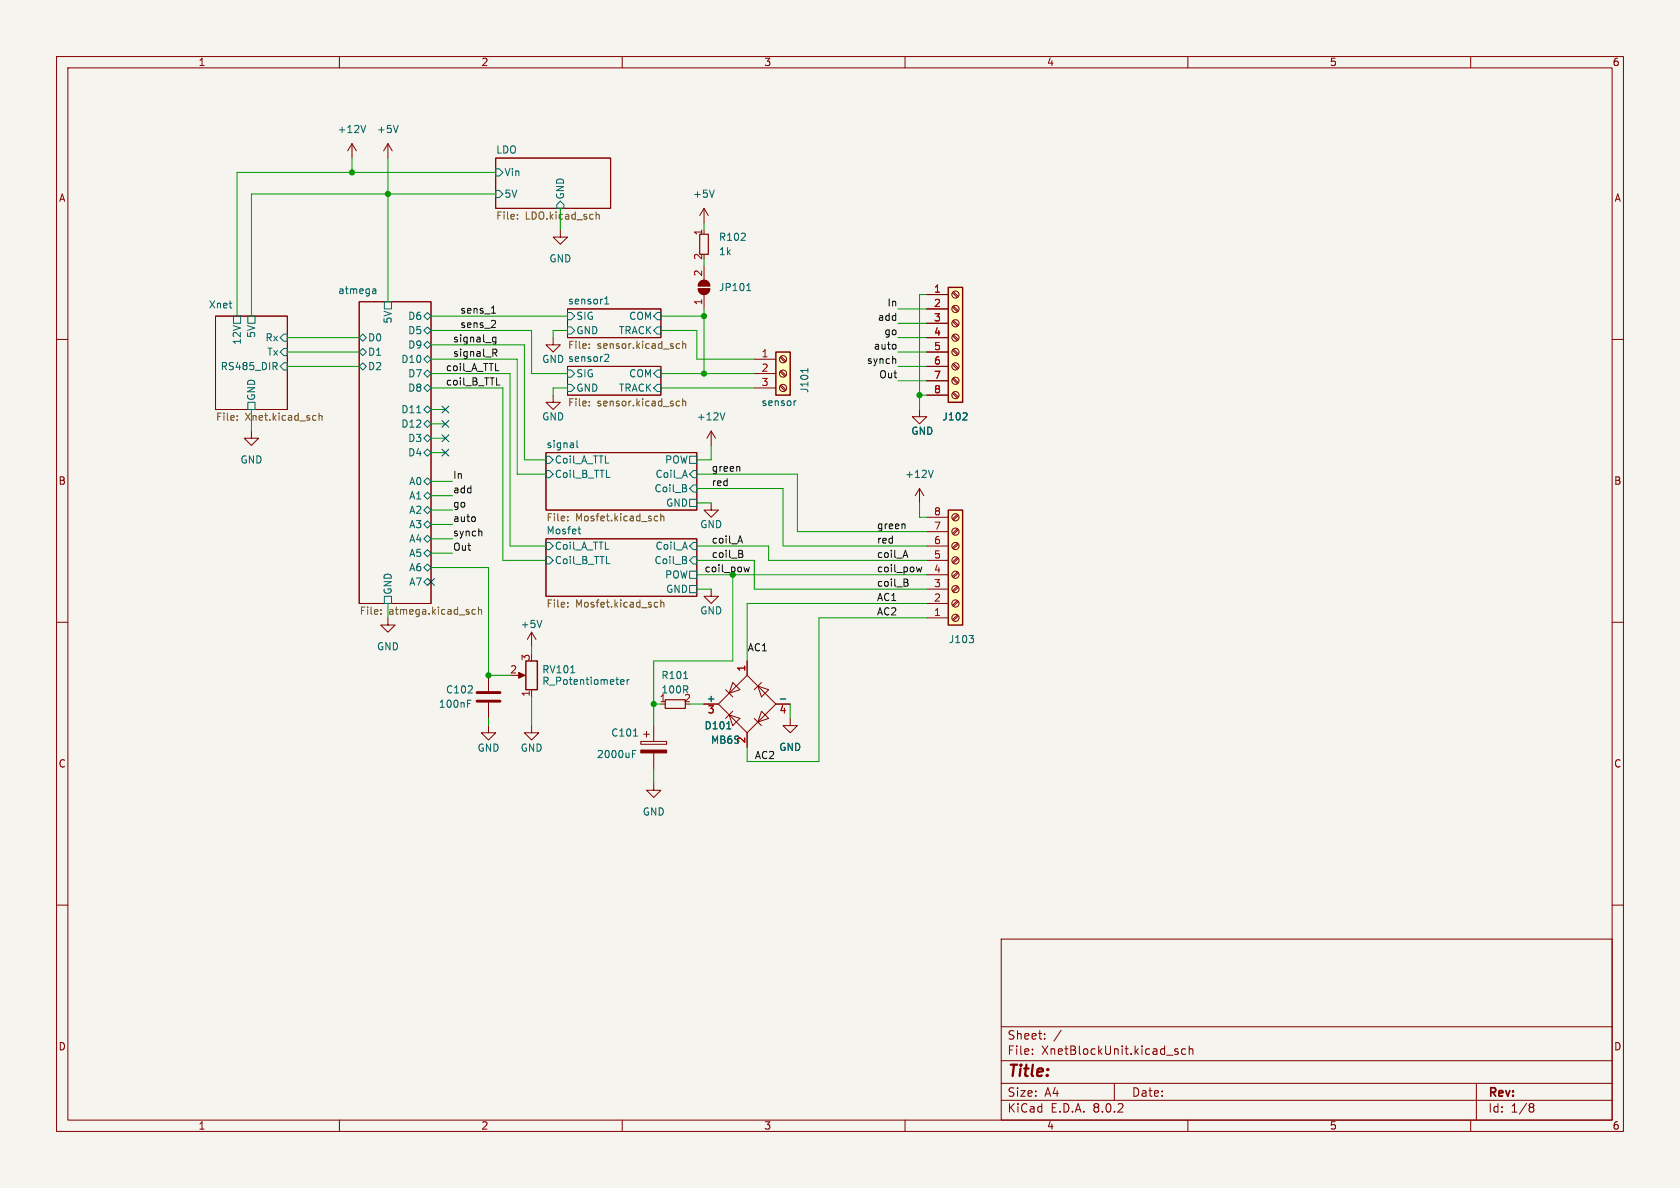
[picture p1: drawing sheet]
<svg xmlns="http://www.w3.org/2000/svg" width="297mm" height="210mm" viewBox="0 0 297 210" stroke-linecap="round" stroke-linejoin="round" font-family="sans-serif">
<path d="M0 0h297v210h-297z" fill="#f5f4ef" stroke="#f5f4ef" stroke-width=".18"/>
<g fill="none" stroke="#840000" stroke-width=".18">
<path d="M10 10h277v190h-277zM12 12h273v186h-273zM60 10v2M110 10v2M160 10v2M210 10v2M260 10v2M87.6 27.9h20.3v8.9h-20.3zM124.5 36.8l-.8 1.3M124.5 36.8v2.6M124.5 36.8l.7 1.3M10 60h2"/>
<path d="M38.1 55.9h12.7v16.5h-12.7zM63.5 53.3h12.7v53.4h-12.7zM100.3 54.6h16.5v5.1h-16.5zM285 60h2M44.4 76.2v1.3h1.3l-1.3 1.2-1.2-1.2h1.2M100.3 64.8h16.5v5.1h-16.5zM125.7 76.2l-.7 1.3M125.7 76.2v2.5M125.7 76.2l.8 1.3M96.5 95.3h26.7v10.1h-26.7zM96.5 80h26.7v10.2h-26.7zM10 110h2"/>
<path d="M68.6 109.2v1.3h1.2l-1.2 1.3-1.3-1.3h1.3M91.4 119.4h1.1M94 111.8v2.5M94 111.8l-.8 1.2M94 111.8l.7 1.2M132.1 116.8v2.6M285 110h2M94 128.3v1.2h1.2l-1.2 1.3-1.3-1.3h1.3M94 121.9v1.3M115.6 138.4v1.3h1.2l-1.2 1.3-1.3-1.3h1.3M124.5 124.5h2.5M127 124.5l5.1-5.1 5.1 5.1-5.1 5z"/>
<path d="M128.3 121.9l1.2 1.3M128.9 126.4l1.9 .6-1.3 1.3zM129.5 120.7l1.3 1.2-1.9 .7zM129.5 125.7l-1.2 1.3M132.1 129.5v2.6M133.3 127l1.3 1.3M134 121.3l1.9 .6-1.3 1.3zM134.6 125.7l1.3 1.3-1.9 .6zM134.6 120.7l-1.3 1.2M137.2 124.5h2.5M139.7 127v1.3h1.3l-1.3 1.2-1.3-1.2h1.3M10 160h2"/>
<path d="M285 160h2M177 166h108v32h-108zM60 198v2M110 198v2M160 198v2M177 194.5h108M177 191.5h108M177 187.5h108M177 181.5h108M182.5 186.3v.1M182.5 185.5v.1M184.7 183.6v.1"/>
<path d="M184.7 182.8v.1M187.6 182.1l-1.3 2M197 191.5v3M208.2 185.5l-.3-.1-.2 .2v.2l.5 .2v.3h-.5M209.6 185.5l-.4-.1-.3 .3v.4l.1 .2h.6M210 198v2M210.2 185.5l.3-.1 .3 .1 .1 .9M210.2 184.9v1.5M260 198v2M261 191.5v6.5M270.6 195.1h.3l.3 .3-.3 .3M270.6 195.7h.3"/>
<path d="M270.9 195.7l.2 .2 .1 .4-.3 .3h-.3"/>
</g>
<g fill="none" stroke="#006464" stroke-width=".18">
<path d="M87.6 29.8h.7l.6 .7-.6 .6h-.7zM87.6 33.7h.7l.6 .6-.6 .6h-.7zM99.1 35.6l.6 .6v.6h-1.3v-.6zM126.3 33.6l-.4 1.3M41.3 55.9h1.2v1.3h-1.2zM43.8 55.9h1.3v1.3h-1.3zM50.2 59.1h.6v1.2h-.6l-.7-.6zM63.5 59.7l.6-.6 .7 .6-.7 .6zM66 51.1h.3l.1 .1v.7M66.4 51.8l-.4 .1M66.4 51.4h-.4M67.9 53.3h1.3v1.3h-1.3z"/>
<path d="M74.9 55.9l.7-.7 .6 .7-.6 .6zM74.9 58.4l.7-.6 .6 .6-.6 .7zM100.3 57.8h.7l.6 .6-.6 .7h-.7zM100.3 55.2h.7l.6 .7-.6 .6h-.7zM106.9 53.7h.7M106.9 52.8l.4-.3v1.2M116.2 55.2h.6v1.3h-.6l-.6-.6zM116.2 57.8h.6v1.3h-.6l-.6-.7zM43.8 71.1h1.3v1.3h-1.3zM48.6 64.7l.4 .6M48.9 64.1l.1 .2-.1 .4M50.2 61.6h.6v1.3h-.6l-.7-.7z"/>
<path d="M50.2 64.1h.6v1.3h-.6l-.7-.6zM63.5 62.2l.6-.6 .7 .6-.7 .7zM63.5 64.8l.6-.7 .7 .7-.7 .6zM73.7 73h.7M74.9 66l.7-.6 .6 .6-.6 .7zM74.9 77.5l.7-.7 .6 .7-.6 .6zM74.9 61l.7-.7 .6 .7-.6 .6zM74.9 68.6l.7-.7 .6 .7-.6 .6zM75.6 74.3l.6 .6-.6 .7-.7-.7zM75.6 71.8l.6 .6-.6 .6-.7-.6zM75.6 62.9l.6 .6-.6 .6-.7-.6zM100.3 67.9h.7l.6 .7-.6 .6h-.7z"/>
<path d="M100.3 65.4h.7l.6 .6-.6 .7h-.7zM102 77.9v1.1l.2 .1M107.6 62.7v.5l-.8 .7h.8M116.2 65.4h.6v1.3h-.6l-.6-.7zM116.2 67.9h.6v1.3h-.6l-.6-.6zM128.1 73l-.4 1.2M74.9 80l.7-.6 .6 .6-.6 .6zM74.9 95.3l.7-.7 .6 .7-.6 .6zM74.9 85.1l.7-.6 .6 .6-.6 .6zM74.9 92.7l.7-.6 .6 .6-.6 .6zM74.9 87.6l.7-.6 .6 .6-.6 .7zM75.6 97.2l.6 .6-.6 .6-.7-.6z"/>
<path d="M75.6 89.5l.6 .7-.6 .6-.7-.6zM96.5 98.4h.7l.6 .7-.6 .6h-.7zM96.5 95.9h.7l.6 .6-.6 .7h-.7zM96.5 83.2h.7l.6 .6-.6 .7h-.7zM96.5 80.6h.7l.6 .7-.6 .6h-.7zM102.2 93.5h.5M102.4 94.2l.3 .2M121.3 99.1v.4M121.3 86.4v.4M121.9 96.5l.7-.6h.6v1.3h-.6zM121.9 88.3h1.3v1.2h-1.3zM121.9 83.8l.7-.6h.6v1.3h-.6z"/>
<path d="M121.9 80.6h1.3v1.3h-1.3zM122.6 98.4h.6v1.3h-.6l-.7-.6zM122.6 85.7h.6v1.3h-.6l-.7-.6zM67.9 105.4h1.3v1.3h-1.3zM74.9 102.9l.7-.7 .6 .7-.6 .6zM74.9 100.3l.7-.6 .6 .6-.6 .7zM95.8 109.7l-.4 1.2M100.9 118.9h.7M121.9 103.5h1.3v1.3h-1.3zM121.9 101h1.3v1.2h-1.3zM109.7 120.6l.6-.2v-.2l-.4-.1-.2 .2 .1 .6h.5M110.9 120.1v.9"/>
<path d="M111.2 120.1l-.3 .3M128.5 128.8h.7M137.9 123.6h1"/>
</g>
<g fill="none" stroke="#725600" stroke-width=".18">
<path d="M91.5 38.6v.1M91.5 38v.1M105.4 37.5v1.2M105.4 38l.2-.1 .3 .1v.7M41.9 74.2v.1M41.9 73.5v.1M55.7 73.5h.2M55.9 74.2l-.2 .1M56.4 73v1.3M56.4 73.6l.2-.1h.3v.8M104.2 61.5v.1M104.2 60.8v.1"/>
<path d="M104.2 71v.1M104.2 71.6v.2M119.7 61.5h.4M119.7 60.8h.4M119.7 71.7h.4M119.7 71h.4M120.7 60.9l.2-.1h.3v.8M120.7 60.3v1.3M120.7 70.5v1.3M120.7 71l.2-.1 .3 .1v.8M100.4 91.3v.1M100.4 92v.1"/>
<path d="M115.8 92h.5M115.8 91.3h.5M116.8 90.8v1.3M116.8 91.4l.2-.2 .3 .1 .1 .8M67.3 108.5v.1M67.3 107.8v.1M83.4 108.3l.3 .3 .3-.1M84 107.8l-.3-.1-.3 .3M84.6 107.9l.2-.2 .3 .1v.8M84.6 107.3v1.3M100.4 107.2v.1M100.4 106.5v.2"/>
<path d="M115.8 107.3h.5M115.8 106.5h.5M116.8 106.6l.2-.1h.3l.1 .8M116.8 106v1.3"/>
</g>
<path d="M91.7 118.9l1.1 .5-1.1 .5z" fill="#840000" stroke="#840000" stroke-width=".18"/>
<path d="M93 116.8h2v5.1h-2z" fill="none" stroke="#840000" stroke-width=".25"/>
<path d="M123.7 41.4h1.5v3.6h-1.5z" fill="none" stroke="#840000" stroke-width=".2"/>
<path d="M167.6 90.2h2.6v20.3h-2.6z" fill="#ffffc2"/>
<path d="M167.6 90.2h2.6v20.3h-2.6z" fill="none" stroke="#840000" stroke-width=".25"/>
<g fill="none" stroke="#840000" stroke-width=".18">
<path d="M97.8 59.7v1.3h1.3l-1.3 1.2-1.3-1.2h1.3M99.1 40.6v1.3h1.2l-1.2 1.3-1.3-1.3h1.3M97.8 69.9v1.2h1.3l-1.3 1.3-1.3-1.3h1.3M125.7 88.9v1.3h1.3l-1.3 1.2-1.2-1.2h1.2M162.6 86.4l-.8 1.2M162.6 86.4v2.5M162.6 86.4l.7 1.2M163.8 99.1h3.8M163.8 96.5h3.8M163.8 94h3.8M163.8 91.4h3.8M169.2 90.9l-.8 .9"/>
<path d="M169.2 93.5l-.8 .8M169.2 96l-.8 .9M169.2 98.6l-.8 .8M169.4 91.1l-.8 .8M169.4 93.6l-.8 .9M169.4 96.2l-.8 .8M169.4 98.7l-.8 .9M86.4 119.4v2.8M125.7 104.1v1.3h1.3l-1.3 1.3-1.2-1.3h1.2M163.8 109.2h3.8M163.8 106.7h3.8M163.8 104.1h3.8"/>
<path d="M163.8 101.6h3.8M169.2 101.1l-.8 .8M169.2 103.6l-.8 .9M169.2 106.2l-.8 .8M169.2 108.7l-.8 .9M169.4 101.3l-.8 .8M169.4 103.8l-.8 .8M169.4 106.3l-.8 .9M169.4 108.9l-.8 .8M86.4 128.3v1.2h1.2l-1.2 1.3-1.3-1.3h1.3M86.4 124.2v2.8M113.3 131.1h4.6v.5h-4.6z"/>
<path d="M113.8 129.8h1M114.3 129.3v1M115.6 128.3v2.8M115.6 133.1v2.8"/>
<circle cx="168.9" cy="91.4" r=".63"/>
<circle cx="168.9" cy="99.1" r=".63"/>
<circle cx="168.9" cy="94" r=".63"/>
<circle cx="168.9" cy="96.5" r=".63"/>
<circle cx="168.9" cy="104.1" r=".63"/>
<circle cx="168.9" cy="106.7" r=".63"/>
<circle cx="168.9" cy="101.6" r=".63"/>
<circle cx="168.9" cy="109.2" r=".63"/>
</g>
<path d="M165 83.1l-.4 1.3M120.9 120h.7M171.3 112.3h.8l-.4 .5M172 112.9l.1 .2-.1 .4M82.7 124.4h.4M82.7 123.8h.6M111.8 133.3h.4M111.8 132.7h.6M112 130.1h.7" fill="none" stroke="#006464" stroke-width=".18"/>
<path d="M113.3 132.6h4.6v.5h-4.6z" fill="#840000" stroke="#840000" stroke-width=".18"/>
<path d="M84.3 122.4h4.1M84.3 124h4.1" fill="none" stroke="#840000" stroke-width=".51"/>
<path d="M117.6 123.7h3.6v1.5h-3.6z" fill="none" stroke="#840000" stroke-width=".2"/>
<path d="M137.2 62.2h2.5v7.7h-2.5z" fill="#ffffc2"/>
<path d="M137.2 62.2h2.5v7.7h-2.5z" fill="none" stroke="#840000" stroke-width=".25"/>
<g fill="none" stroke="#840000" stroke-width=".18">
<path d="M62.2 25.4l-.7 1.3M62.2 25.4v2.5M62.2 25.4l.8 1.3M68.6 25.4l-.8 1.3M68.6 25.4v2.5M68.6 25.4l.7 1.3M133.3 63.5h3.9M133.3 66h3.9M133.3 68.6h3.9M137.9 68.2l.9 .9M137.9 65.7l.9 .8M137.9 63.2l.9 .8"/>
<path d="M138.1 68.1l.8 .8M138.1 65.5l.8 .9M138.1 63l.8 .8M162.6 72.4v1.3h-1.3l1.3 1.2 1.2-1.2h-1.2"/>
<circle cx="138.4" cy="63.5" r=".63"/>
<circle cx="138.4" cy="68.6" r=".63"/>
<circle cx="138.4" cy="66" r=".63"/>
</g>
<path d="M64.6 22.2l-.4 1.2M70.4 22.2l-.4 1.2M140.7 70.9l-.3 .1M142.8 65.1v.7" fill="none" stroke="#006464" stroke-width=".18"/>
<path d="M167.6 50.8h2.6v20.3h-2.6z" fill="#ffffc2"/>
<path d="M167.6 50.8h2.6v20.3h-2.6z" fill="none" stroke="#840000" stroke-width=".25"/>
<g fill="none" stroke="#840000" stroke-width=".18">
<path d="M123.4 51.1h2.1a1.02 1.02 0 0 1-1 1 1.02 1.02 0 0 1-1.1-1zM123.7 49.8a1.02 1.02 0 0 1 1.1-.2 1.02 1.02 0 0 1 .7 .9h-2.1zM124.5 47v2.5M124.5 52.1v2.5M163.8 52.1h3.8M163.8 54.6h3.8M163.8 57.2h3.8M163.8 59.7h3.8M168.4 59.4l.8 .8M168.4 56.8l.8 .9M168.4 54.3l.8 .8M168.4 51.7l.8 .9"/>
<path d="M168.6 59.2l.8 .8M168.6 56.6l.8 .9M168.6 54.1l.8 .8M168.6 51.6l.8 .8M163.8 62.2h3.8M163.8 64.8h3.8M163.8 67.3h3.8M163.8 69.9h3.8M168.4 69.5l.8 .9M168.4 67l.8 .8M168.4 64.4l.8 .9M168.4 61.9l.8 .8"/>
<path d="M168.6 69.3l.8 .9M168.6 66.8l.8 .8M168.6 64.3l.8 .8M168.6 61.7l.8 .9M132.1 116.8v2.6M124.5 124.5h2.5M132.1 129.5v2.6M137.2 124.5h2.5"/>
<circle cx="168.9" cy="54.6" r=".63"/>
<circle cx="168.9" cy="57.1" r=".63"/>
<circle cx="168.9" cy="59.7" r=".63"/>
<circle cx="168.9" cy="52.1" r=".63"/>
<circle cx="168.9" cy="69.8" r=".63"/>
<circle cx="168.9" cy="64.8" r=".63"/>
<circle cx="168.9" cy="62.2" r=".63"/>
<circle cx="168.9" cy="67.3" r=".63"/>
</g>
<path d="M132 51.4h.7M132.3 50.3l.1-.2v1.3M170.8 73l.2 .2-.1 .3-.7 .7h.8M128.5 128.8h.7M137.9 123.6h1" fill="none" stroke="#006464" stroke-width=".18"/>
<g fill="#840000" stroke="#840000" stroke-width=".18">
<path d="M123.4 51.1h2.1a1.02 1.02 0 0 1-1 1 1.02 1.02 0 0 1-1.1-1z"/>
<path d="M123.7 49.8a1.02 1.02 0 0 1 1.1-.2 1.02 1.02 0 0 1 .7 .9h-2.1z"/>
</g>
<g fill="none" stroke="#0f0f0f" stroke-width=".18">
<path d="M86.9 55.4h.7M87.5 56.7l.1 .2-.1 .3-.7 .7h.8M87.7 59.6v1l-.3 .3-.3-.1M87.7 59.7l-.4-.1-.2 .2M87.1 60.2l.2 .2h.4M87.1 61.7h.5l.3 .3-.2 .3-.6 .1M87.4 62.4l.5 .6M87.8 68.1h.6M158.3 63.5v.8M158.3 61v.6M84 91.5v.6M85.1 94l.1 .7"/>
<path d="M130.5 95.6h.7M130.7 82.5l.1 .8M130.8 94.7l.5 1.3M131 97.3l.3 .2-.3 .4 .3 .2v.3l-.2 .1M159.8 98.2h.6M159.9 92.7l.1 .8M160.1 97.3l.4 1.2M132.5 100.2l-.3 .9-.2-.6-.2 .6M160.2 102.4l.3 .2-.3 .4 .3 .2v.3l-.2 .1M163 100.2l-.3 .9-.2-.6-.3 .6"/>
</g>
<g fill="none" stroke="#009600" stroke-width=".18">
<path d="M62.2 27.9v2.6M68.6 27.9v25.4M87.6 34.3h-43.2v21.6M87.6 30.5h-45.7v25.4M99.1 36.8v3.8M124.5 39.4v1.2M50.8 59.7h12.7M76.2 58.4h17.8v7.6h6.3M76.2 55.9h24.1M100.3 58.4h-2.5v1.3M116.8 58.4h6.4v5.1h10.1M116.8 55.9h7.7"/>
<path d="M124.5 45.7v1.3M124.5 54.6v11.4M158.7 59.7h5.1M158.7 54.6h5.1M158.7 57.2h5.1M163.8 52.1h-1.2v20.3M44.4 72.4v3.8M50.8 62.2h12.7M50.8 64.8h12.7M76.2 66h14v30.5h6.3M76.2 61h16.5v20.3h3.8M76.2 68.6h12.7v30.5h7.6"/>
<path d="M76.2 63.5h15.2v20.3h5.1M76.2 77.5h2.5M76.2 74.9h2.5M76.2 72.4h2.5M100.3 68.6h-2.5v1.3M116.8 66h16.5M116.8 68.6h16.5M125.7 78.7v2.6h-2.5M158.7 62.2h5.1M158.7 64.8h5.1M158.7 67.3h5.1M162.6 69.9h1.2"/>
<path d="M76.2 92.7h3.8M76.2 85.1h3.8M76.2 87.6h3.8M76.2 90.2h3.8M76.2 95.3h3.8M76.2 97.8h3.8M76.2 80h2.5M123.2 96.5h12.7v2.6h27.9M123.2 86.4h15.2v10.1h25.4M123.2 99.1h10.1v5h30.5M123.2 83.8h17.8v10.2h22.8M123.2 88.9h2.5"/>
<path d="M162.6 88.9v2.5h1.2M68.6 106.7v2.5M76.2 100.3h10.2v19.1h3.8M94 114.3v1.3M123.2 104.1h2.5M123.2 101.6h40.6M129.5 101.6v15.2h-13.9v11.5M163.8 106.7h-31.7v10.1M163.8 109.2h-19v25.4h-12.7v-2.5M86.4 127v1.3M94 123.2v5.1M115.6 124.5h1.2"/>
<path d="M115.6 135.9v2.5M121.9 124.5h2.6M139.7 124.5v2.5"/>
</g>
<path d="M78.1 79.4l1.2 1.2M78.1 74.3l1.2 1.2M78.1 76.9l1.2 1.2M78.1 71.8l1.2 1.2M79.3 79.4l-1.2 1.2M79.3 74.3l-1.2 1.2M79.3 76.9l-1.2 1.2M79.3 71.8l-1.2 1.2M75.6 102.3l1.2 1.2M76.8 102.3l-1.2 1.2" fill="none" stroke="#000084" stroke-width=".18"/>
<g fill="#009600" stroke="#009600" stroke-width=".18">
<circle cx="124.5" cy="66" r=".46"/>
<circle cx="86.4" cy="119.4" r=".46"/>
<circle cx="115.6" cy="124.5" r=".46"/>
<circle cx="68.6" cy="34.3" r=".46"/>
<circle cx="62.2" cy="30.5" r=".46"/>
<circle cx="162.6" cy="69.9" r=".46"/>
<circle cx="124.5" cy="55.9" r=".46"/>
</g>
<text font-size="2.8" fill="#840000" x="178" y="190.9">Title:</text>
<g font-size="2.1" fill="#840000">
<text x="178" y="184">Sheet:</text>
<text x="178" y="186.7">File:</text>
<text x="184.1" y="186.7">XnetBlockUnit.kicad_sch</text>
<text x="178" y="196.9">KiCad</text>
<text x="178" y="194.1">Size:</text>
<text x="184.7" y="194.1">A4</text>
<text x="185.7" y="196.9">E.D.A.</text>
<text x="193.3" y="196.9">8.0.2</text>
<text x="200" y="194.1">Date:</text>
<text x="263" y="194.3">Rev:</text>
<text x="263" y="196.9">Id:</text>
<text x="267.1" y="196.9">1/8</text>
</g>
<g font-size="1.8" fill="#840000">
<text x="35" y="11.9">1</text>
<text x="85" y="11.9">2</text>
<text x="135" y="11.9">3</text>
<text x="185" y="11.9">4</text>
<text x="235" y="11.9">5</text>
<text x="285" y="11.9">6</text>
<text x="10.3" y="35.9">A</text>
<text x="285.3" y="35.9">A</text>
<text x="10.3" y="85.9">B</text>
<text x="285.3" y="85.9">B</text>
<text x="10.3" y="135.9">C</text>
<text x="285.3" y="135.9">C</text>
<text x="10.3" y="185.9">D</text>
<text x="285.3" y="185.9">D</text>
<text x="35" y="199.9">1</text>
<text x="85" y="199.9">2</text>
<text x="135" y="199.9">3</text>
<text x="185" y="199.9">4</text>
<text x="235" y="199.9">5</text>
<text x="285" y="199.9">6</text>
</g>
<g font-size="1.8" fill="#006464">
<text x="59.6" y="23.7">+12V</text>
<text x="66.5" y="23.7">+5V</text>
<text x="87.6" y="27.2">LDO</text>
<text x="89.1" y="31.3">Vin</text>
<text x="89.1" y="35.2">5V</text>
<text x="99.9" y="35.4" transform="rotate(-90 99.9 35.4)">GND</text>
<text x="122.4" y="35.2">+5V</text>
<text x="97" y="46.6">GND</text>
<text x="127" y="42.8">R102</text>
<text x="127" y="45.3">1k</text>
<text x="59.7" y="52.1">atmega</text>
<text x="100.3" y="53.9">sensor1</text>
<text x="127" y="51.7">JP101</text>
<text x="36.8" y="54.6">Xnet</text>
<text x="45.3" y="59.8" transform="rotate(-90 45.3 59.8)">5V</text>
<text x="69.4" y="57.3" transform="rotate(-90 69.4 57.3)">5V</text>
<text x="72.1" y="56.7">D6</text>
<text x="72.1" y="59.3">D5</text>
<text x="101.8" y="59.3">GND</text>
<text x="101.8" y="56.7">SIG</text>
<text x="109.3" y="59.3">TRACK</text>
<text x="111.1" y="56.7">COM</text>
<text x="38.9" y="65.6">RS485_DIR</text>
<text x="42.8" y="61.1" transform="rotate(-90 42.8 61.1)">12V</text>
<text x="46.8" y="60.6">Rx</text>
<text x="47.1" y="63.1">Tx</text>
<text x="65" y="63.1">D1</text>
<text x="65" y="60.6">D0</text>
<text x="65" y="65.6">D2</text>
<text x="70.8" y="64.4">D10</text>
<text x="72.1" y="61.8">D9</text>
<text x="95.8" y="64.4">GND sensor2</text>
<text x="105.6" y="62">sensor.kicad_sch</text>
<text x="45.3" y="70.9" transform="rotate(-90 45.3 70.9)">GND</text>
<text x="72.1" y="66.9">D7</text>
<text x="72.1" y="69.4">D8</text>
<text x="101.8" y="69.4">GND</text>
<text x="101.8" y="66.9">SIG</text>
<text x="109.3" y="69.4">TRACK</text>
<text x="111.1" y="66.9">COM</text>
<text x="134.5" y="72">sensor</text>
<text x="143.1" y="69.6" transform="rotate(-90 143.1 69.6)">J101</text>
<text x="70.8" y="75.8">D12</text>
<text x="70.8" y="73.3">D11</text>
<text x="95.8" y="74.5">GND</text>
<text x="123.1" y="74.5">+12V</text>
<text x="161" y="77.1">GND</text>
<text x="166.5" y="74.5">J102</text>
<text x="42.4" y="82.1">GND</text>
<text x="72.1" y="78.3">D3</text>
<text x="72.1" y="80.9">D4</text>
<text x="96.5" y="79.3">signal</text>
<text x="98" y="82.1">Coil_A_TTL</text>
<text x="117.5" y="82.1">POW</text>
<text x="72.2" y="86">A0</text>
<text x="72.2" y="88.5">A1</text>
<text x="98" y="84.7">Coil_B_TTL</text>
<text x="115.6" y="87.2">Coil_B</text>
<text x="115.8" y="84.7">Coil_A</text>
<text x="117.7" y="89.8">GND</text>
<text x="159.9" y="84.7">+12V</text>
<text x="72.2" y="93.6">A3</text>
<text x="72.2" y="91">A2</text>
<text x="96.5" y="94.5">Mosfet</text>
<text x="123.7" y="93.6">GND</text>
<text x="72.2" y="101.2">A6</text>
<text x="72.2" y="98.7">A5</text>
<text x="72.2" y="96.1">A4</text>
<text x="98" y="99.9">Coil_B_TTL</text>
<text x="98" y="97.4">Coil_A_TTL</text>
<text x="115.6" y="99.9">Coil_B</text>
<text x="115.8" y="97.4">Coil_A</text>
<text x="69.4" y="105.2" transform="rotate(-90 69.4 105.2)">GND</text>
<text x="72.2" y="103.7">A7</text>
<text x="117.5" y="102.5">POW</text>
<text x="117.7" y="105">GND</text>
<text x="91.9" y="111.2">+5V</text>
<text x="123.7" y="108.8">GND</text>
<text x="167.6" y="113.9">J103</text>
<text x="66.5" y="115.2">GND</text>
<text x="95.8" y="119.2">RV101</text>
<text x="77.5" y="125.3">100nF</text>
<text x="78.7" y="122.8">C102</text>
<text x="95.8" y="121.3">R_Potentiometer</text>
<text x="116.8" y="120.2">R101</text>
<text x="116.8" y="122.8">100R</text>
<text x="108" y="130.4">C101</text>
<text x="124.4" y="129.1">D101</text>
<text x="125.6" y="131.7">MB6S</text>
<text x="84.3" y="133.1">GND</text>
<text x="91.9" y="133.1">GND</text>
<text x="105.4" y="134.2">2000uF</text>
<text x="137.7" y="132.9">GND</text>
<text x="113.5" y="144.4">GND</text>
</g>
<g font-size="1.8" fill="#725600">
<text x="87.6" y="39.1">File:</text>
<text x="92.9" y="39.1">LDO.kicad_sch</text>
<text x="100.3" y="62">File:</text>
<text x="38.1" y="74.7">File:</text>
<text x="43.3" y="74.7">Xnet.kicad_sch</text>
<text x="100.3" y="72.2">File:</text>
<text x="105.6" y="72.2">sensor.kicad_sch</text>
<text x="96.5" y="92.5">File:</text>
<text x="101.7" y="92.5">Mosfet.kicad_sch</text>
<text x="96.5" y="107.7">File:</text>
<text x="101.7" y="107.7">Mosfet.kicad_sch</text>
<text x="63.5" y="109">File:</text>
<text x="68.7" y="109">atmega.kicad_sch</text>
</g>
<g font-size="1.8" fill="#a90000">
<text x="124.2" y="41.7" transform="rotate(-90 124.2 41.7)">1</text>
<text x="124.2" y="46" transform="rotate(-90 124.2 46)">2</text>
<text x="124.2" y="49" transform="rotate(-90 124.2 49)">2</text>
<text x="165" y="51.8">1</text>
<text x="124.2" y="54" transform="rotate(-90 124.2 54)">1</text>
<text x="165" y="54.4">2</text>
<text x="165" y="56.9">3</text>
<text x="165" y="59.4">4</text>
<text x="134.5" y="63.2">1</text>
<text x="134.5" y="65.8">2</text>
<text x="165" y="62">5</text>
<text x="165" y="64.5">6</text>
<text x="134.5" y="68.3">3</text>
<text x="165" y="67.1">7</text>
<text x="165" y="69.6">8</text>
<text x="165" y="93.7">7</text>
<text x="165" y="91.2">8</text>
<text x="165" y="101.3">4</text>
<text x="165" y="98.8">5</text>
<text x="165" y="96.3">6</text>
<text x="165" y="106.4">2</text>
<text x="165" y="103.9">3</text>
<text x="165" y="109">1</text>
<text x="90.1" y="119.1">2</text>
<text x="93.7" y="116.9" transform="rotate(-90 93.7 116.9)">3</text>
<text x="131.8" y="118.8" transform="rotate(-90 131.8 118.8)">1</text>
<text x="93.7" y="123.3" transform="rotate(-90 93.7 123.3)">1</text>
<text x="116.5" y="124.2">1</text>
<text x="120.8" y="124.2">2</text>
<text x="124.8" y="124.2">+</text>
<text x="125" y="126.4">3</text>
<text x="131.8" y="131.5" transform="rotate(-90 131.8 131.5)">2</text>
<text x="137.7" y="126.4">4</text>
</g>
<g font-size="1.8" fill="#0f0f0f">
<text x="81.3" y="58.1">sens_2</text>
<text x="81.3" y="55.5">sens_1</text>
<text x="155.1" y="56.8">add</text>
<text x="156.2" y="59.3">go</text>
<text x="156.8" y="54.3">In</text>
<text x="78.7" y="65.7">coil_A_TTL</text>
<text x="80" y="60.6">signal_g</text>
<text x="80" y="63.2">signal_R</text>
<text x="153.2" y="64.4">synch</text>
<text x="154.4" y="61.9">auto</text>
<text x="78.7" y="68.2">coil_B_TTL</text>
<text x="155.3" y="67">Out</text>
<text x="125.7" y="83.5">green</text>
<text x="80" y="84.7">In</text>
<text x="80" y="89.8">go</text>
<text x="80" y="87.3">add</text>
<text x="125.7" y="86">red</text>
<text x="80" y="94.9">synch</text>
<text x="80" y="92.4">auto</text>
<text x="154.9" y="93.6">green</text>
<text x="80" y="97.4">Out</text>
<text x="125.7" y="98.7">coil_B</text>
<text x="125.7" y="96.2">coil_A</text>
<text x="154.9" y="96.2">red</text>
<text x="154.9" y="98.7">coil_A</text>
<text x="154.9" y="101.3">coil_pow</text>
<text x="154.9" y="103.8">coil_B</text>
<text x="154.9" y="106.3">AC1</text>
<text x="154.9" y="108.9">AC2</text>
<text x="132.1" y="115.2">AC1</text>
<text x="133.3" y="134.3">AC2</text>
</g>
<text font-size="1.8" fill="#009600" x="124.5" y="101.3">coil_pow</text>
</svg>
